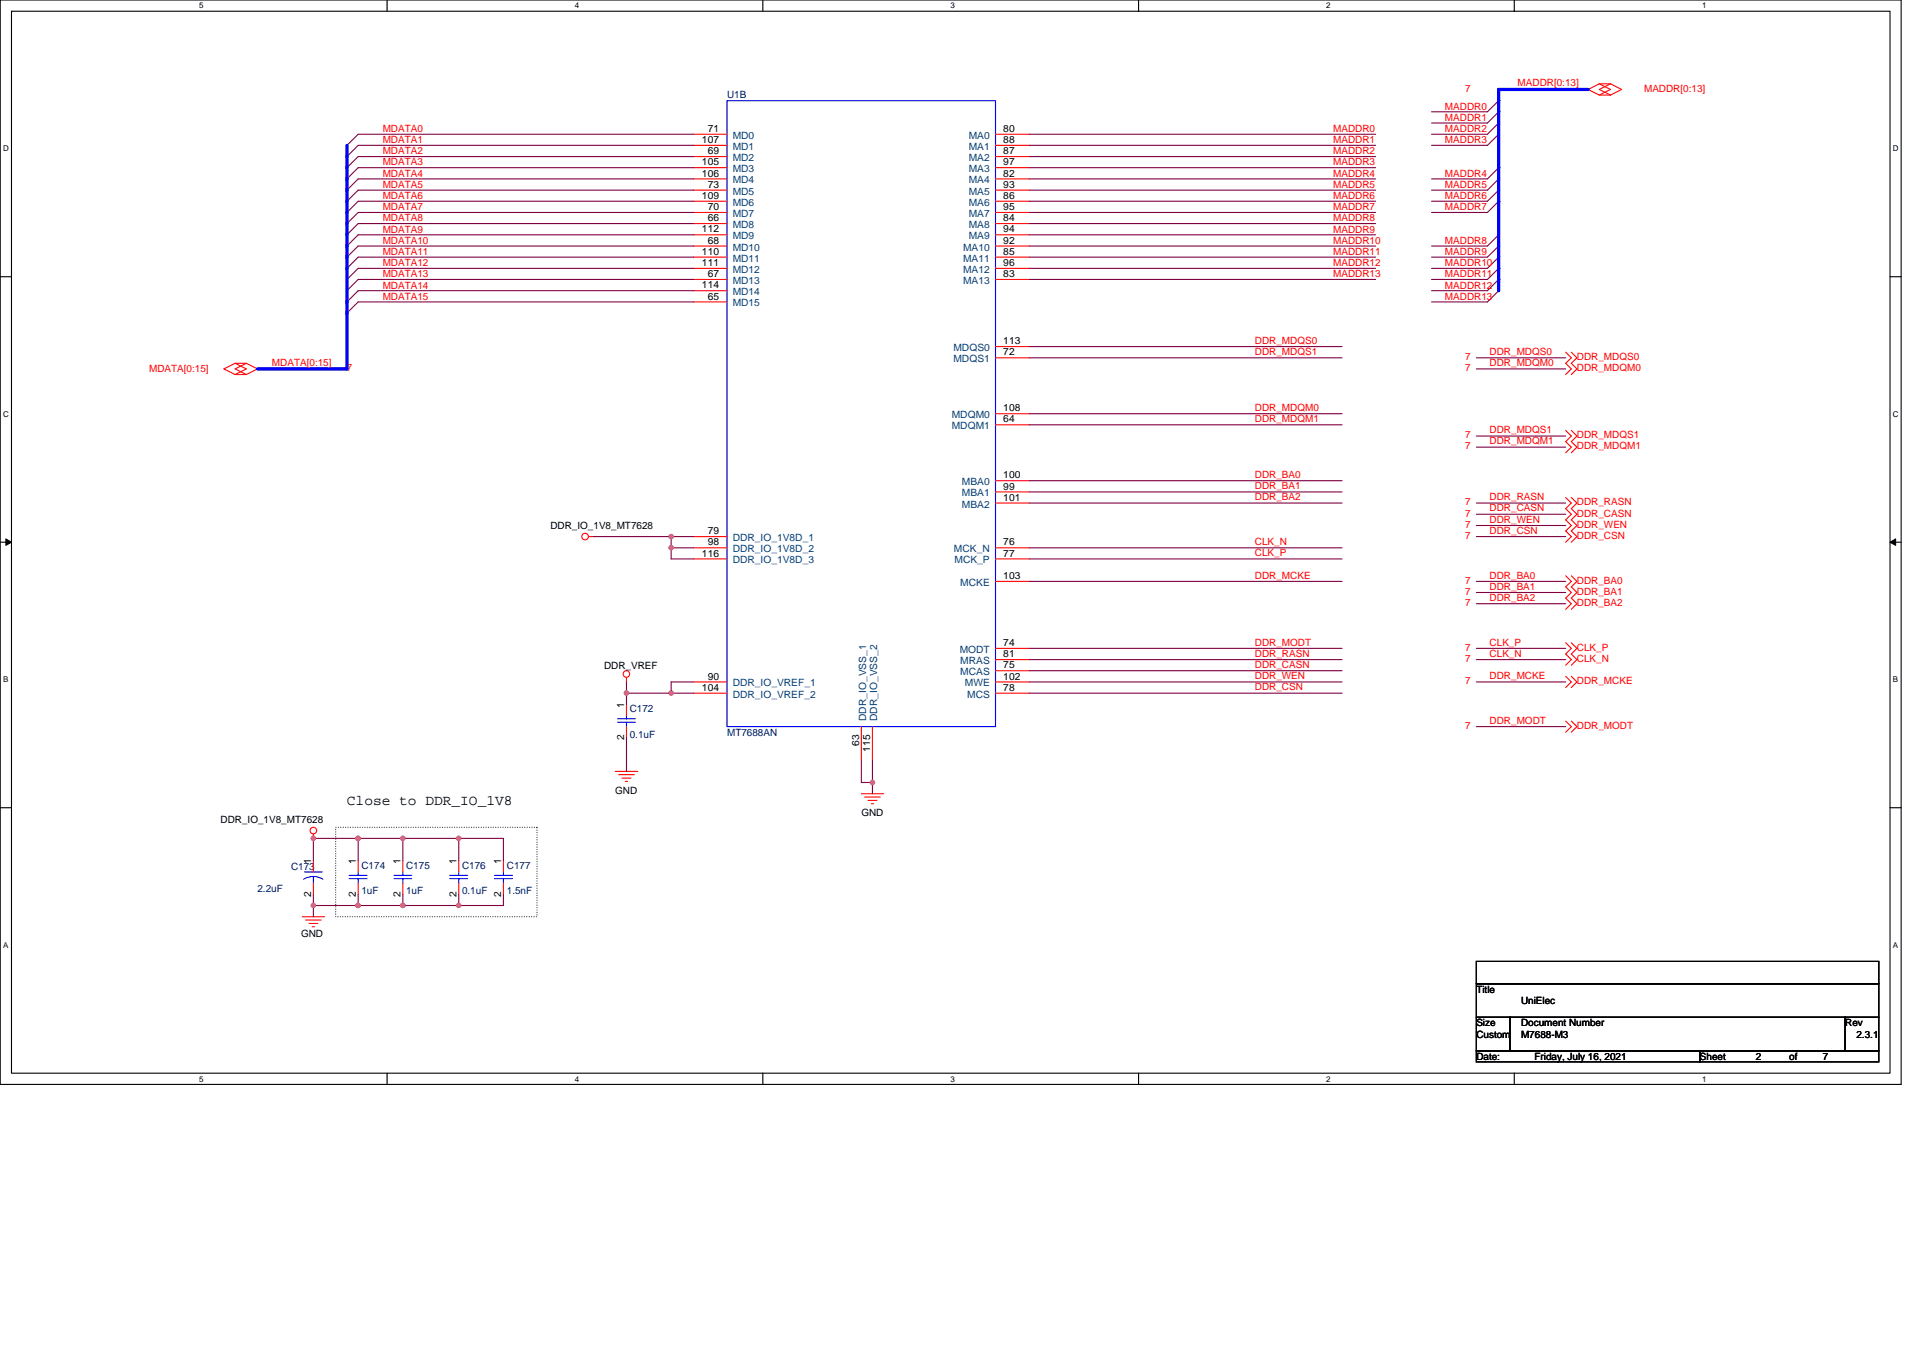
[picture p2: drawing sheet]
<svg xmlns="http://www.w3.org/2000/svg" width="297mm" height="210mm" viewBox="0 0 297 210" stroke-linecap="round" stroke-linejoin="round" font-family="sans-serif">
<path d="M0 0h293.7v167.6h-293.7zM1.8 1.7h290.1v164.1h-290.1z" fill="none" stroke="#000" stroke-width=".17"/>
<g fill="#fff">
<path d="M30.8 .2h.6v1.4h-.6z"/>
<path d="M30.8 166h.6v1.4h-.6z"/>
</g>
<path d="M59.8 0v1.7M59.8 165.8v1.8" fill="none" stroke="#000" stroke-width=".17"/>
<g fill="#fff">
<path d="M88.8 .2h.6v1.4h-.6z"/>
<path d="M88.8 166h.6v1.4h-.6z"/>
</g>
<path d="M117.8 0v1.7M117.8 165.8v1.8" fill="none" stroke="#000" stroke-width=".17"/>
<g fill="#fff">
<path d="M146.8 .2h.7v1.4h-.7z"/>
<path d="M146.8 166h.7v1.4h-.7z"/>
</g>
<path d="M175.9 0v1.7M175.9 165.8v1.8" fill="none" stroke="#000" stroke-width=".17"/>
<g fill="#fff">
<path d="M204.9 .2h.6v1.4h-.6z"/>
<path d="M204.9 166h.6v1.4h-.6z"/>
</g>
<path d="M233.9 0v1.7M233.9 165.8v1.8" fill="none" stroke="#000" stroke-width=".17"/>
<g fill="#fff">
<path d="M262.9 .2h.7v1.4h-.7z"/>
<path d="M262.9 166h.7v1.4h-.7z"/>
<path d="M.5 22.2h.8v1.4h-.8z"/>
<path d="M292.4 22.2h.8v1.4h-.8z"/>
<path d="M.5 63.3h.8v1.3h-.8z"/>
<path d="M292.4 63.3h.8v1.3h-.8z"/>
</g>
<path d="M0 42.8h1.8M291.9 42.8h1.8" fill="none" stroke="#000" stroke-width=".17"/>
<g fill="#fff">
<path d="M.5 104.3h.8v1.4h-.8z"/>
<path d="M292.4 104.3h.8v1.4h-.8z"/>
</g>
<path d="M0 83.8h1.8M291.9 83.8h1.8" fill="none" stroke="#000" stroke-width=".17"/>
<path d="M.9 83.3l.9 .5-.9 .5zM291.9 83.8l.9-.5v1z" fill="#000" stroke="#000" stroke-width=".15"/>
<g fill="#fff">
<path d="M.5 145.3h.8v1.4h-.8z"/>
<path d="M292.4 145.3h.8v1.4h-.8z"/>
</g>
<path d="M0 124.8h1.8M291.9 124.8h1.8M228 157.2h5.2v5.2h-5.2zM228 148.5h62.2v3.5h-62.2zM228 152h62.2v5.2h-62.2zM233.2 157.2h51.8v5.2h-51.8zM285 157.2h5.2v5.2h-5.2zM228 162.4h34.6v1.7h-34.6zM262.6 162.4h27.6v1.7h-27.6z" fill="none" stroke="#000" stroke-width=".17"/>
<path d="M51.9 127.8h31v13.8h-31z" fill="none" stroke="#008000" stroke-width=".17" stroke-dasharray="0 .3"/>
<g fill="none" stroke="#f00" stroke-width=".17">
<path d="M247 13l-1.7 .8 1.7 .9h1.8M247 13l1.8 .8-1.8 .9M247 13h1.8l1.7 .8-1.7 .9M248.8 13l-1.8 .8 1.8 .9M107.1 22.5h5.2M107.1 20.7h5.2M107.1 25.9h5.2M107.1 27.6h5.2M107.1 29.4h5.2M107.1 31.1h5.2M107.1 32.8h5.2M107.1 38h5.2"/>
<path d="M107.1 36.3h5.2M107.1 24.2h5.2M107.1 39.7h5.2M107.1 34.5h5.2M153.8 20.7h5.2M153.8 22.5h5.2M153.8 24.2h5.2M153.8 25.9h5.2M153.8 27.6h5.2M153.8 29.4h5.2M153.8 31.1h5.2M153.8 32.8h5.2"/>
<path d="M153.8 34.5h5.2M153.8 36.3h5.2M153.8 38h5.2M153.8 39.7h5.2M36.3 56.1h1.8l1.7 .9-1.7 .9M36.3 56.1l1.8 .9-1.8 .9M36.3 56.1l-1.7 .9 1.7 .9h1.8M38.1 56.1l-1.8 .9 1.8 .9M107.1 41.5h5.2M107.1 43.2h5.2M107.1 44.9h5.2M107.1 46.7h5.2"/>
<path d="M153.8 55.3h5.2M153.8 41.5h5.2M153.8 53.6h5.2M153.8 43.2h5.2M241.8 54.4l.9 .9-.9 .8 .9 .9-.9 .9M242.7 54.4l.9 .9-.9 .8 .9 .9-.9 .9M153.8 63.9h5.2M153.8 65.6h5.2M153.8 74.3h5.2M153.8 76h5.2M153.8 77.7h5.2M241.8 66.5l.9 .9-.9 .8 .9 .9-.9 .9"/>
<path d="M241.8 76.9l.9 .8-.9 .9 .9 .9-.9 .8 .9 .9-.9 .8 .9 .9-.9 .9M242.7 66.5l.9 .9-.9 .8 .9 .9-.9 .9M242.7 76.9l.9 .8-.9 .9 .9 .9-.9 .8 .9 .9-.9 .8 .9 .9-.9 .9M90.9 82.9h.7M107.1 82.9h5.2M107.1 84.6h5.2M107.1 86.4h5.2M153.8 84.6h5.2M153.8 89.8h5.2M153.8 86.4h5.2M241.8 89l.9 .8-.9 .9 .9 .8-.9 .9 .9 .9-.9 .8M241.8 99.3l.9 .9-.9 .8 .9 .9-.9 .9"/>
<path d="M242.7 89l.9 .8-.9 .9 .9 .8-.9 .9 .9 .9-.9 .8M242.7 99.3l.9 .9-.9 .8 .9 .9-.9 .9M95 119.2h3.5M95.6 119.7h2.4M96.8 104.7v.7M96.8 108.8v1.8M96.8 112.3v1.7M107.1 105.4h5.2M107.1 107.1h5.2M133.1 112.3v5.2M134.8 112.3v5.2M153.8 103.6h5.2"/>
<path d="M153.8 101.9h5.2M153.8 107.1h5.2M153.8 105.4h5.2M153.8 100.2h5.2M241.8 104.5l.9 .9-.9 .8M241.8 111.4l.9 .9-.9 .8M242.7 104.5l.9 .9-.9 .8M242.7 111.4l.9 .9-.9 .8M48.4 128.9v.6M48.4 133v1.7M48.4 136.5v1.7M55.3 133v1.7"/>
<path d="M55.3 136.5v1.7M62.2 133v1.7M62.2 136.5v1.7M70.9 133v1.7M70.9 136.5v1.7M77.8 133v1.7M77.8 136.5v1.7M96.1 120.2h1.4M96.6 120.7h.3M133.1 122.6h3.4M133.6 123.1h2.4M134.1 123.7h1.4"/>
<path d="M134.6 124.2h.3M46.7 141.6h3.4M47.2 142.2h2.4M47.7 142.7h1.4M48.2 143.2h.4"/>
<circle cx="90.4" cy="82.9" r=".51"/>
<circle cx="96.8" cy="104.1" r=".51"/>
<circle cx="48.4" cy="128.3" r=".51"/>
</g>
<g fill="none" stroke="#800040" stroke-width=".17">
<path d="M231.5 15.6l-1.7 1.7h-8.7M231.5 19l-1.7 1.7h-8.7M231.5 17.3l-1.7 1.7h-8.7M107.1 25.9h-51.8l-1.7 1.7M107.1 27.6h-51.8l-1.7 1.8M107.1 38h-51.8l-1.7 1.7M107.1 22.5h-51.8l-1.7 1.7M107.1 24.2h-51.8l-1.7 1.7M107.1 32.8h-51.8l-1.7 1.7M107.1 34.5h-51.8l-1.7 1.8M107.1 31.1h-51.8l-1.7 1.7M107.1 29.4h-51.8l-1.7 1.7"/>
<path d="M107.1 36.3h-51.8l-1.7 1.7M107.1 39.7h-51.8l-1.7 1.8M107.1 20.7h-51.8l-1.7 1.8M159 20.7h53.5M159 22.5h53.5M159 24.2h53.5M159 25.9h53.5M159 31.1h53.5M159 32.8h53.5M159 27.6h53.5M159 29.4h53.5M159 39.7h53.5"/>
<path d="M159 34.5h53.5M159 38h53.5M159 36.3h53.5M231.5 36.3l-1.7 1.7h-8.7M231.5 29.4l-1.7 1.7h-8.7M231.5 27.6l-1.7 1.8h-8.7M231.5 31.1l-1.7 1.7h-8.7M231.5 38l-1.7 1.7h-8.7M231.5 25.9l-1.7 1.7h-8.7M231.5 39.7l-1.7 1.8h-8.7M231.5 20.7l-1.7 1.8h-8.7M107.1 46.7h-51.8l-1.7 1.7"/>
<path d="M107.1 44.9h-51.8l-1.7 1.8M107.1 41.5h-51.8l-1.7 1.7M107.1 43.2h-51.8l-1.7 1.7M159 43.2h53.5M159 41.5h53.5M159 53.6h48.3M159 55.3h48.3M228 55.3h13.8M228 57h13.8M231.5 43.2l-1.7 1.7h-8.7M231.5 41.5l-1.7 1.7h-8.7M231.5 44.9l-1.7 1.8h-8.7"/>
<path d="M159 77.7h48.3M159 74.3h48.3M159 76h48.3M159 65.6h48.3M159 63.9h48.3M228 79.5h13.8M228 77.7h13.8M228 67.4h13.8M228 69.1h13.8M91.6 82.9h12.1M103.7 82.9h3.4M103.7 84.6h3.4"/>
<path d="M103.7 84.6v1.8h3.4M103.7 82.9v1.7M159 84.6h48.3M159 86.4h48.3M159 89.8h48.3M228 93.3h13.8M228 81.2h13.8M228 82.9h13.8M228 91.5h13.8M228 89.8h13.8M96.8 107.1h6.9M96.8 114v5.2"/>
<path d="M96.8 105.4v1.7M96.8 107.1v1.7M103.7 107.1h3.4M107.1 105.4h-3.4v1.7M133.1 117.5v3.4h1.7M134.8 117.5v3.4M159 105.4h48.3M159 101.9h48.3M159 107.1h48.3M159 103.6h48.3M159 100.2h48.3M228 100.2h13.8"/>
<path d="M228 112.3h13.8M228 101.9h13.8M228 105.4h13.8M48.4 139.9h6.9M48.4 138.2v1.7M48.4 139.9v1.7M55.3 139.9h6.9M55.3 129.5h-6.9v3.5M55.3 138.2v1.7M55.3 129.5h15.6M55.3 129.5v3.5M62.2 129.5v3.5"/>
<path d="M62.2 139.9h8.7M62.2 138.2v1.7M70.9 129.5h6.9v3.5M70.9 138.2v1.7M70.9 129.5v3.5M77.8 138.2v1.7h-6.9M134.8 120.9v1.7"/>
</g>
<g fill="none" stroke="#00f" stroke-width=".17">
<path d="M112.3 15.6h41.5v96.7h-41.5zM95.4 111.1h2.7M95.4 111.6h2.7M96.8 111.6v.7M96.8 110.6v.5M46.9 135.8l.7-.3 .8-.1 .8 .1 .7 .3M47 134.7h2.8M48.4 135.4v1.1M53.9 135.3h2.8M53.9 135.8h2.8M55.3 135.8v.7M55.3 134.7v.6"/>
<path d="M60.9 135.3h2.7M60.9 135.8h2.7M62.2 135.8v.7M62.2 134.7v.6M69.5 135.3h2.7M69.5 135.8h2.7M70.9 135.8v.7M70.9 134.7v.6M76.4 135.3h2.8M76.4 135.8h2.8M77.8 135.8v.7M77.8 134.7v.6"/>
</g>
<g fill="#f0f" stroke="#f0f" stroke-width=".17">
<circle cx="55.3" cy="139.9" r=".33"/>
<circle cx="48.4" cy="139.9" r=".33"/>
<circle cx="70.8" cy="139.9" r=".33"/>
<circle cx="103.7" cy="84.6" r=".34"/>
<circle cx="103.7" cy="107.1" r=".34"/>
<circle cx="55.3" cy="129.5" r=".34"/>
<circle cx="48.4" cy="129.5" r=".34"/>
<circle cx="62.2" cy="129.5" r=".34"/>
<circle cx="62.2" cy="139.9" r=".33"/>
<circle cx="70.8" cy="129.5" r=".34"/>
<circle cx="96.8" cy="107.1" r=".34"/>
<circle cx="103.7" cy="82.9" r=".34"/>
<circle cx="134.8" cy="120.9" r=".34"/>
</g>
<path d="M245.3 13.8h-13.8v31.1M53.6 22.5v34.5h-13.8" fill="none" stroke="#00f" stroke-width=".51"/>
<text font-size="2.2" x="53.6" y="124.4">Close to DDR_IO_1V8</text>
<g font-size="1.5" fill="#000080">
<text x="112.3" y="15.2">U1B</text>
<text x="97.3" y="110">C172</text>
<text x="112.3" y="113.7">MT7688AN</text>
<text x="97.3" y="114">0.1uF</text>
<text x="39.8" y="137.9">2.2uF</text>
<text x="45" y="134.4">C173</text>
<text x="55.8" y="134.2">C174</text>
<text x="62.7" y="134.2">C175</text>
<text x="71.4" y="134.2">C176</text>
<text x="78.3" y="134.2">C177</text>
<text x="55.8" y="138.2">1uF</text>
<text x="62.7" y="138.2">1uF</text>
<text x="71.4" y="138.2">0.1uF</text>
<text x="78.3" y="138.2">1.5nF</text>
</g>
<g font-size="1.5" fill="#f00">
<text x="223.2" y="16.9">MADDR0</text>
<text x="226.3" y="14.2">7</text>
<text x="234.4" y="13.3">MADDR[0:13]</text>
<text x="254" y="14.2">MADDR[0:13]</text>
<text x="59.1" y="22.1">MDATA1</text>
<text x="59.1" y="20.4">MDATA0</text>
<text x="59.1" y="23.9">MDATA2</text>
<text x="205.9" y="20.4">MADDR0</text>
<text x="205.9" y="22.1">MADDR1</text>
<text x="205.9" y="23.9">MADDR2</text>
<text x="223.2" y="18.7">MADDR1</text>
<text x="223.2" y="20.4">MADDR2</text>
<text x="223.2" y="22.1">MADDR3</text>
<text x="59.1" y="25.6">MDATA3</text>
<text x="59.1" y="29">MDATA5</text>
<text x="59.1" y="27.3">MDATA4</text>
<text x="205.9" y="25.6">MADDR3</text>
<text x="205.9" y="27.3">MADDR4</text>
<text x="205.9" y="29">MADDR5</text>
<text x="223.2" y="29">MADDR5</text>
<text x="223.2" y="27.3">MADDR4</text>
<text x="59.1" y="34.2">MDATA8</text>
<text x="59.1" y="32.5">MDATA7</text>
<text x="59.1" y="30.8">MDATA6</text>
<text x="59.1" y="35.9">MDATA9</text>
<text x="205.9" y="30.8">MADDR6</text>
<text x="205.9" y="32.5">MADDR7</text>
<text x="205.9" y="34.2">MADDR8</text>
<text x="205.9" y="35.9">MADDR9</text>
<text x="223.2" y="32.5">MADDR7</text>
<text x="223.2" y="30.8">MADDR6</text>
<text x="59.1" y="37.7">MDATA10</text>
<text x="59.1" y="39.4">MDATA11</text>
<text x="59.1" y="41.1">MDATA12</text>
<text x="205.9" y="39.4">MADDR11</text>
<text x="205.9" y="41.1">MADDR12</text>
<text x="205.9" y="37.7">MADDR10</text>
<text x="223.2" y="37.7">MADDR8</text>
<text x="223.2" y="41.1">MADDR10</text>
<text x="223.2" y="39.4">MADDR9</text>
<text x="59.1" y="44.6">MDATA14</text>
<text x="59.1" y="42.8">MDATA13</text>
<text x="59.1" y="46.3">MDATA15</text>
<text x="205.9" y="42.8">MADDR13</text>
<text x="223.2" y="42.8">MADDR11</text>
<text x="223.2" y="44.6">MADDR12</text>
<text x="223.2" y="46.3">MADDR13</text>
<text x="193.8" y="53.1">DDR_MDQS0</text>
<text x="23" y="57.5">MDATA[0:15]</text>
<text x="42" y="56.5">MDATA[0:15]</text>
<text x="53.6" y="57.4">7</text>
<text x="193.8" y="54.8">DDR_MDQS1</text>
<text x="226.3" y="55.6">7</text>
<text x="226.3" y="57.4">7</text>
<text x="230.1" y="54.8">DDR_MDQS0</text>
<text x="230.1" y="56.6">DDR_MDQM0</text>
<text x="243.6" y="55.6">DDR_MDQS0</text>
<text x="243.6" y="57.4">DDR_MDQM0</text>
<text x="193.8" y="65.2">DDR_MDQM1</text>
<text x="193.8" y="63.5">DDR_MDQM0</text>
<text x="226.3" y="67.7">7</text>
<text x="226.3" y="69.4">7</text>
<text x="230.1" y="66.9">DDR_MDQS1</text>
<text x="230.1" y="68.6">DDR_MDQM1</text>
<text x="243.6" y="67.7">DDR_MDQS1</text>
<text x="243.6" y="69.4">DDR_MDQM1</text>
<text x="193.8" y="77.3">DDR_BA2</text>
<text x="193.8" y="73.8">DDR_BA0</text>
<text x="193.8" y="75.6">DDR_BA1</text>
<text x="230.1" y="77.3">DDR_RASN</text>
<text x="226.3" y="78.1">7</text>
<text x="226.3" y="79.8">7</text>
<text x="226.3" y="81.6">7</text>
<text x="226.3" y="83.3">7</text>
<text x="230.1" y="79">DDR_CASN</text>
<text x="230.1" y="80.8">DDR_WEN</text>
<text x="230.1" y="82.5">DDR_CSN</text>
<text x="243.6" y="78.1">DDR_RASN</text>
<text x="243.6" y="79.8">DDR_CASN</text>
<text x="243.6" y="81.6">DDR_WEN</text>
<text x="243.6" y="83.3">DDR_CSN</text>
<text x="193.8" y="84.2">CLK_N</text>
<text x="193.8" y="85.9">CLK_P</text>
<text x="193.8" y="89.4">DDR_MCKE</text>
<text x="230.1" y="89.4">DDR_BA0</text>
<text x="226.3" y="90.2">7</text>
<text x="226.3" y="91.9">7</text>
<text x="226.3" y="93.6">7</text>
<text x="230.1" y="92.8">DDR_BA2</text>
<text x="230.1" y="91.1">DDR_BA1</text>
<text x="243.6" y="90.2">DDR_BA0</text>
<text x="243.6" y="91.9">DDR_BA1</text>
<text x="243.6" y="93.6">DDR_BA2</text>
<text x="193.8" y="101.5">DDR_RASN</text>
<text x="193.8" y="99.7">DDR_MODT</text>
<text x="226.3" y="100.5">7</text>
<text x="230.1" y="99.7">CLK_P</text>
<text x="230.1" y="101.5">CLK_N</text>
<text x="243.6" y="100.5">CLK_P</text>
<text x="193.8" y="104.9">DDR_WEN</text>
<text x="193.8" y="106.7">DDR_CSN</text>
<text x="193.8" y="103.2">DDR_CASN</text>
<text x="226.3" y="102.3">7</text>
<text x="226.3" y="105.7">7</text>
<text x="230.1" y="104.9">DDR_MCKE</text>
<text x="243.6" y="102.3">CLK_N</text>
<text x="243.6" y="105.7">DDR_MCKE</text>
<text x="226.3" y="112.6">7</text>
<text x="230.1" y="111.8">DDR_MODT</text>
<text x="243.6" y="112.6">DDR_MODT</text>
</g>
<g font-size="1.5">
<text x="108.4" y="22.1">107</text>
<text x="109.3" y="20.4">71</text>
<text x="109.3" y="23.8">69</text>
<text x="155" y="20.4">80</text>
<text x="155" y="22.1">88</text>
<text x="155" y="23.8">87</text>
<text x="108.4" y="25.5">105</text>
<text x="108.4" y="27.3">106</text>
<text x="109.3" y="29">73</text>
<text x="155" y="25.5">97</text>
<text x="155" y="27.3">82</text>
<text x="155" y="29">93</text>
<text x="108.4" y="30.7">109</text>
<text x="108.4" y="35.9">112</text>
<text x="109.3" y="32.5">70</text>
<text x="109.3" y="34.2">66</text>
<text x="155" y="30.7">86</text>
<text x="155" y="32.5">95</text>
<text x="155" y="34.2">84</text>
<text x="155" y="35.9">94</text>
<text x="108.4" y="39.4">110</text>
<text x="108.4" y="41.1">111</text>
<text x="109.3" y="37.7">68</text>
<text x="155" y="37.7">92</text>
<text x="155" y="39.4">85</text>
<text x="155" y="41.1">96</text>
<text x="108.4" y="44.6">114</text>
<text x="109.3" y="42.8">67</text>
<text x="109.3" y="46.3">65</text>
<text x="155" y="42.8">83</text>
<text x="155" y="53.2">113</text>
<text x="155" y="54.9">72</text>
<text x="155" y="63.6">108</text>
<text x="155" y="65.3">64</text>
<text x="155" y="73.9">100</text>
<text x="155" y="75.6">99</text>
<text x="155" y="77.4">101</text>
<text x="85" y="81.7">DDR_IO_1V8_MT7628</text>
<text x="109.3" y="82.6">79</text>
<text x="108.4" y="86">116</text>
<text x="109.3" y="84.3">98</text>
<text x="155" y="84.3">76</text>
<text x="155" y="86">77</text>
<text x="155" y="89.5">103</text>
<text x="155" y="99.8">74</text>
<text x="155" y="101.6">81</text>
<text x="93.3" y="103.3">DDR_VREF</text>
<text x="108.4" y="106.7">104</text>
<text x="109.3" y="105">90</text>
<text x="155" y="103.3">75</text>
<text x="155" y="106.7">78</text>
<text x="155" y="105">102</text>
<text x="96.4" y="109.3" transform="rotate(-90 96.4 109.3)">1</text>
<text x="96.4" y="114.4" transform="rotate(-90 96.4 114.4)">2</text>
<text x="132.7" y="115.3" transform="rotate(-90 132.7 115.3)">63</text>
<text x="134.4" y="116.1" transform="rotate(-90 134.4 116.1)">115</text>
<text x="95" y="122.7">GND</text>
<text x="34.1" y="127.1">DDR_IO_1V8_MT7628</text>
<text x="133.1" y="126.1">GND</text>
<text x="48" y="133.5" transform="rotate(-90 48 133.5)">1</text>
<text x="55" y="133.5" transform="rotate(-90 55 133.5)">1</text>
<text x="61.9" y="133.5" transform="rotate(-90 61.9 133.5)">1</text>
<text x="70.5" y="133.5" transform="rotate(-90 70.5 133.5)">1</text>
<text x="77.4" y="133.5" transform="rotate(-90 77.4 133.5)">1</text>
<text x="48" y="138.6" transform="rotate(-90 48 138.6)">2</text>
<text x="55" y="138.6" transform="rotate(-90 55 138.6)">2</text>
<text x="61.9" y="138.6" transform="rotate(-90 61.9 138.6)">2</text>
<text x="70.5" y="138.6" transform="rotate(-90 70.5 138.6)">2</text>
<text x="77.4" y="138.6" transform="rotate(-90 77.4 138.6)">2</text>
<text x="46.5" y="144.8">GND</text>
<text x="228" y="153.4">Title</text>
<text x="234.9" y="155.1">UniElec</text>
<text x="228" y="158.6">Size</text>
<text x="228" y="160.3">Custom</text>
<text x="234.9" y="158.6">Document Number</text>
<text x="234.9" y="160.3">M7688-M3</text>
<text x="285" y="158.6">Rev</text>
<text x="286.8" y="160.3">2.3.1</text>
<text x="228" y="163.8">Date:</text>
<text x="237" y="163.8">Friday, July 16, 2021</text>
<text x="262.6" y="163.8">Sheet</text>
<text x="271.2" y="163.8">2</text>
<text x="276.4" y="163.8">of</text>
<text x="281.6" y="163.8">7</text>
</g>
<g font-size="1.5" fill="#004080">
<text x="113.2" y="23.2">MD1</text>
<text x="113.2" y="21.4">MD0</text>
<text x="149.6" y="21.4">MA0</text>
<text x="149.6" y="23.2">MA1</text>
<text x="113.2" y="26.6">MD3</text>
<text x="113.2" y="28.3">MD4</text>
<text x="113.2" y="24.9">MD2</text>
<text x="149.6" y="24.9">MA2</text>
<text x="149.6" y="26.6">MA3</text>
<text x="149.6" y="28.3">MA4</text>
<text x="113.2" y="30.1">MD5</text>
<text x="113.2" y="31.8">MD6</text>
<text x="113.2" y="33.5">MD7</text>
<text x="113.2" y="35.2">MD8</text>
<text x="149.6" y="30.1">MA5</text>
<text x="149.6" y="31.8">MA6</text>
<text x="149.6" y="33.5">MA7</text>
<text x="149.6" y="35.2">MA8</text>
<text x="113.2" y="38.7">MD10</text>
<text x="113.2" y="37">MD9</text>
<text x="113.2" y="40.4">MD11</text>
<text x="148.8" y="38.7">MA10</text>
<text x="148.8" y="40.4">MA11</text>
<text x="149.6" y="37">MA9</text>
<text x="113.2" y="42.2">MD12</text>
<text x="113.2" y="43.9">MD13</text>
<text x="113.2" y="45.6">MD14</text>
<text x="113.2" y="47.3">MD15</text>
<text x="148.8" y="42.2">MA12</text>
<text x="148.8" y="43.9">MA13</text>
<text x="147.3" y="56">MDQS1</text>
<text x="147.3" y="54.3">MDQS0</text>
<text x="147" y="64.6">MDQM0</text>
<text x="147" y="66.3">MDQM1</text>
<text x="148.6" y="75">MBA0</text>
<text x="148.6" y="76.7">MBA1</text>
<text x="113.2" y="83.6">DDR_IO_1V8D_1</text>
<text x="148.6" y="78.4">MBA2</text>
<text x="113.2" y="85.3">DDR_IO_1V8D_2</text>
<text x="113.2" y="87.1">DDR_IO_1V8D_3</text>
<text x="147.4" y="85.3">MCK_N</text>
<text x="147.4" y="87.1">MCK_P</text>
<text x="148.3" y="90.5">MCKE</text>
<text x="148.2" y="100.9">MODT</text>
<text x="113.2" y="106.1">DDR_IO_VREF_1</text>
<text x="113.2" y="107.8">DDR_IO_VREF_2</text>
<text x="148.3" y="104.3">MCAS</text>
<text x="148.3" y="102.6">MRAS</text>
<text x="149" y="106.1">MWE</text>
<text x="149.4" y="107.8">MCS</text>
<text x="133.8" y="111.4" transform="rotate(-90 133.8 111.4)">DDR_IO_VSS_1</text>
<text x="135.5" y="111.4" transform="rotate(-90 135.5 111.4)">DDR_IO_VSS_2</text>
</g>
<g font-size="1.2">
<text x="30.8" y="1.3">5</text>
<text x="88.8" y="1.3">4</text>
<text x="146.8" y="1.3">3</text>
<text x="204.9" y="1.3">2</text>
<text x="262.9" y="1.3">1</text>
<text x=".5" y="23.3">D</text>
<text x="292.4" y="23.3">D</text>
<text x=".5" y="64.4">C</text>
<text x="292.4" y="64.4">C</text>
<text x=".5" y="105.4">B</text>
<text x="292.4" y="105.4">B</text>
<text x=".5" y="146.4">A</text>
<text x="292.4" y="146.4">A</text>
<text x="30.8" y="167.1">5</text>
<text x="88.8" y="167.1">4</text>
<text x="146.8" y="167.1">3</text>
<text x="204.9" y="167.1">2</text>
<text x="262.9" y="167.1">1</text>
</g>
</svg>
